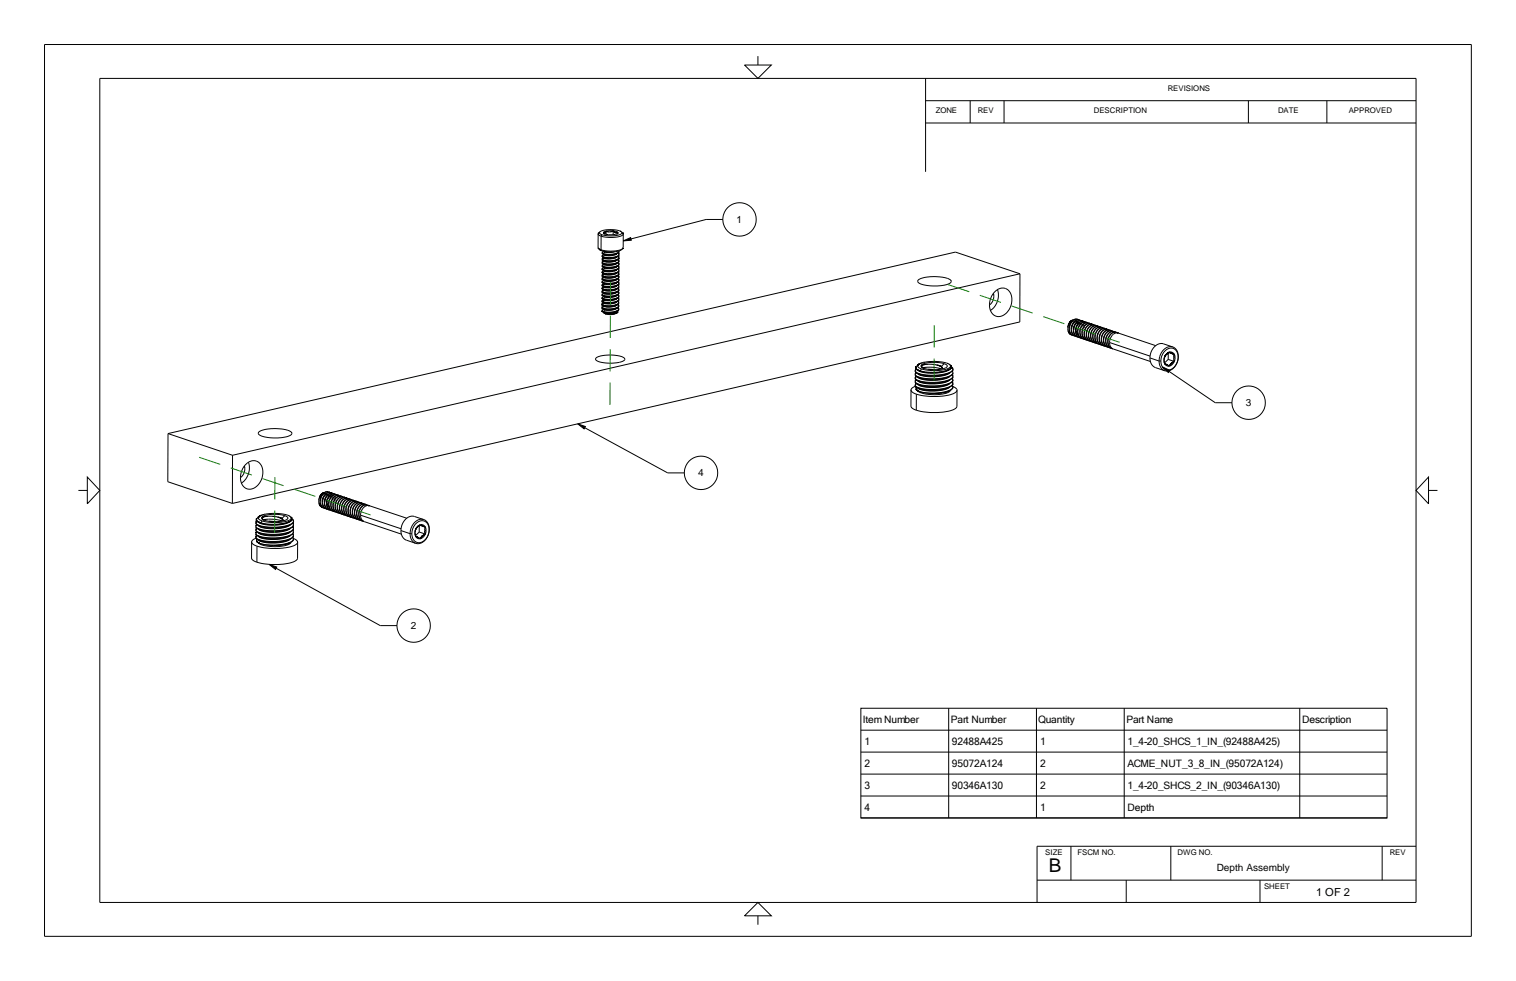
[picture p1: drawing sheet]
<svg xmlns="http://www.w3.org/2000/svg" width="432mm" height="279mm" viewBox="0 0 432 279" stroke-linecap="round" stroke-linejoin="round" font-family="sans-serif">
<g fill="none" stroke="#000" stroke-width=".28">
<path d="M12.7 12.7h406.4v254h-406.4zM212.1 18.5h7.6l-3.8 3.8zM215.9 16v2.5M28.4 22.3h374.9v234.7h-374.9zM263.6 28.7h139.7M263.6 35h139.7M263.6 22.3v26.6M276.3 28.7v6.3M286 28.7v6.3M355.6 28.7v6.3M377.9 28.7v6.3M170.4 66.6l-.1 3.9 .2 .3"/>
<path d="M170.4 66.6l.2 .4 .6 .3M170.5 70.8l.7 .3M170.5 70.8l1 .6M170.9 66l-.1 .4 .7 .5M170.9 66l-.5 .6M170.9 66l1-.4 2-.2 2 .2 1.1 .4M171.2 71.1l.3 .3M171.2 67.3v3.8M171.5 66.9l-.3 .4M171.5 78.4l.2 .3M171.5 79.3l.6 .3M171.5 76.6l.2 .3"/>
<path d="M171.5 77.5l.6 .3M171.5 76.6l.6 .3M171.5 79.3l.2 .3M171.5 78.4l.6 .3M171.5 77.5l.2 .3M171.5 74.7l.6 .4M171.5 73.8h.1M171.5 73.9l.6 .2M171.5 72l.2 .3M171.5 72l.6 .3M171.5 72.9l.6 .3M171.5 75.6l.6 .4"/>
<path d="M171.5 72.9l.2 .3M171.5 75.6l.2 .4M171.5 73.8l.2 .3M171.5 74.7l.2 .4M171.7 78.7l.9 .4M171.7 79.6l.9 .4M171.7 78.7l.4 .1M171.7 79.6l.4 .1M171.7 75.1l.9 .3M171.7 77.8l.4 .1M171.7 76.9l.9 .3M171.7 77.8l.9 .3"/>
<path d="M171.7 76l.9 .3M171.7 75.1l.4 .1M171.7 76.9l.4 .1M171.7 76l.4 .1M171.7 73.2l.9 .4M171.7 72.3l.4 .1M171.7 72.3l.9 .4M171.7 73.2l.4 .1M171.9 66.4l.6 .3 1.1 .2 1.4-.1 .9-.3M171.9 66.4l.1 .1M172.1 78.7v.1M172.1 79.6v.1"/>
<path d="M172.1 74.3l-.4-.2 .9 .4M172.1 74.1v.2M172.1 75.1v.1M172.1 76v.1M172.1 76.9v.1M172.1 77.8v.1M172.1 72.3v.1M172.1 73.2v.1M172.1 71.6l-.6 .4M172.1 73.4l-.6 .4M172.1 77.1l-.6 .4M172.1 74.3l-.6 .4"/>
<path d="M172.1 76.2l-.6 .4M172.1 75.2l-.6 .4M172.1 75.3l.1 .1M172.1 73.4l.5 .3M172.1 77.1l.5 .2M172.1 74.3l.5 .3M172.1 76.2l.5 .2M172.1 76.2h.1M172.1 77.1h.1M172.1 75.2v.1M172.2 75.4l.4 .1M172.2 71.6l.4 .3"/>
<path d="M172.2 71.6h.1M172.2 71.6l.4 .2M172.6 78.3l-.5-.3-.6 .4M172.6 79.2l-.5-.3-.6 .4M172.6 75.4v.1M172.6 76.3v.1M172.6 77.2v.1M172.6 78.1v.2M172.6 79.1v.1M172.6 80v.1M172.6 72.8l-.5-.3-.6 .4M172.6 71.8h1.7"/>
<path d="M172.6 71.8v.1M172.6 72.7v.1M172.6 73.6v.1M172.6 74.5v.1M172.6 65.8l-.3 .6h-.4M172.6 65.8l-.6 .3-.1 .3M172.6 65.8v.9M174.6 65.7l.7 .6 .7-.1M174.6 65.7v1.1M174.6 65.7l1.4 .5M174.6 65.7l-2 .1M174.6 65.7l-.8 .4-1.2-.3"/>
<path d="M175 71.7l-1.1 .2h-1.3M175.6 77.7l-1 .5-2 .1M175.6 79.6l-1 .5h-2M175.6 78.6l-1.1 .6h-1.9M175.6 76.8l-1.2 .5h-1.8M175.6 73.2l-1 .5h-2M175.6 75.9l-1.1 .5h-1.9M175.6 74.1l-1.1 .5h-1.9M175.6 75l-1.2 .5h-1.8M175.7 72.2l-1.2 .6h-1.9M175.8 77.6l-1.5 .6-1.7-.1M175.8 78.5l.5-.5-.3 .3-1 .4h-2.9"/>
<path d="M175.8 79.5l-1.5 .5h-1.7M175.8 78.5l-1.6 .6h-1.6M175.8 77.6l-1.9 .4-1.8-.1M175.8 78.5l-1.8 .5-1.9-.2M175.8 79.5l-1.7 .4-2-.2M175.8 76.7l-1.4 .5h-1.8M175.8 73.1l-1.5 .5h-1.7M175.8 74l-1.3 .5h-1.9M175.8 74.9l-1.5 .5h-1.7M175.8 73.1l-1.9 .4-1.8-.2M175.8 74l-1.8 .4-1.9-.1M175.8 75.8l-1.7 .4-2-.1"/>
<path d="M175.8 72.2l-1.6 .3-2.1-.1M175.8 72.2l-1.4 .5h-1.8M175.8 74.9l-1.8 .4-1.9-.1M175.8 76.7l-1.9 .4-1.8-.1M175.8 75.8l-1.6 .5h-1.6M176 79.4l.3 .4M176 78.5l.3 .4M176 76.6l.3 .4M176 75.7l.3 .4M176 66.2l-.1 .3M176 66.2l-.1 .2M176 74.8l.3 .4"/>
<path d="M176 77.6l.3 .4M176 73.9l.3 .4M176 72.1l.3 .4M176 73l.3 .4M176.3 78.9l-.4 .4-1.1 .4-2.7-.1M176.3 79.8l-.3 .4-1.1 .3-1.4 .2-1.4-.2M176.3 78.9l-.1 .3-.4 .3M176.3 77l-.1 .4-.4 .2M176.3 79.8l-.1 .3-.4 .3M176.3 77l-.4 .5-1 .3h-2.8M176.3 72.5l-.3 .4-1.1 .3h-2.8M176.3 73.4l-.4 .4-.9 .3h-2.9"/>
<path d="M176.3 76.1l-.5 .6M176.3 71.5h.1M176.3 72.5l-.1 .3-.4 .3M176.3 71.5l-.1 .4-.4 .3M176.3 75.2l-.1 .3-.4 .3M176.3 74.3l-.4 .4-1.2 .4h-2.6M176.3 71.5l-.3 .4-1 .4-1.7 .2-1.2-.2M176.3 75.2l-.3 .4-1 .4h-2.9M176.3 76.1l-.3 .4-1 .4-1.3 .1-1.6-.1M176.3 74.3l-.1 .3-.4 .3M176.3 73.4l-.5 .6M177 66l.1 .2a1.33 1.33 0 0 1-1.6 .9l-2.4 .1-1.6-.3"/>
<path d="M177 66l.5 .7M177.4 70.8l-1.2 .5-1.6 .2h-1.6l-1.8-.4M177.4 70.8l-.7 .5-1.4 .4h-2.2l-1.6-.3M177.5 68.6l2.1-.9 .2 .7zM177.5 66.7l-.1 4.1M177.5 66.7a4.9 4.9 0 0 1-4.3 .9l-2-.3M205.9 62.5h-4.8l-21.4 5.6M261.6 79.7a10.3 10.3 0 0 1 9.2 .1l.1 .3a2.5 2.5 0 0 1-2.4 1.2 11.3 11.3 0 0 1-7-.8l-.1-.5zM290.5 78l-224.3 51.7-18.3-6.2M290.5 78v13.7l-224.3 51.7M290.5 78l-18.4-6.2-224.2 51.7M171.5 87.5l.5 .4"/>
<path d="M171.5 87.5l.2 .4M171.5 86.6l.2 .4M171.5 86.6l.5 .4M171.5 88.5l.2 .3M171.5 88.5l.5 .3M171.5 82l.2 .4M171.5 84.8l.2 .3M171.5 83l.6 .3M171.5 84.8l.5 .3M171.5 85.7l.2 .3M171.5 83l.2 .3M171.5 85.7l.5 .3"/>
<path d="M171.5 83.9l.5 .3M171.5 82l.6 .4M171.5 83.9l.2 .3M171.5 80.2l.2 .3M171.5 81.1l.2 .3M171.5 80.2l.6 .3M171.5 81.1l.6 .3M171.7 88.8l.8 .3M171.7 88.8l.3 .1M171.7 87.9l.8 .3M171.7 85.1l.8 .4M171.7 87l.8 .3"/>
<path d="M171.7 84.2l.3 .1M171.7 85.1l.3 .1M171.7 86l.8 .4M171.7 86l.3 .1M171.7 87.9l.3 .1M171.7 87l.3 .1M171.7 84.2l.8 .4M171.7 83.3l.3 .1M171.7 80.5l.8 .4M171.7 82.4l.8 .3M171.7 80.5l.4 .2M171.7 83.3l.5 .2"/>
<path d="M171.7 81.4l.4 .2M171.7 81.4l.8 .4M171.7 82.4l.4 .1M172 88.8v.1M172 84.2v.1M172 85.1v.1M172 86v.1M172 87v.1M172 87.9v.1M172.1 88.1l-.6 .4M172.1 80.5v.2M172.1 81.4v.2"/>
<path d="M172.1 82.4v.1M172.1 83.3l-.1 .1M172.1 89l.4 .2M172.1 88.1l.4 .2M172.1 89l.1 .2M172.1 87.1l-.6 .4M172.1 88.1h.1M172.1 89h.1M172.1 87.2l.4 .2M172.1 82.6l.4 .2M172.1 82.6h.1M172.1 87.1v.1"/>
<path d="M172.1 81.6l-.6 .4M172.1 82.6l-.6 .4M172.1 81.7h.1M172.1 81.7l.4 .2M172.2 89.2l.5 .2M172.2 83.5h.1M172.3 83.5l.2 .1M172.4 89.3l.3 .1M172.5 85.6l-.4-.3-.6 .4M172.5 86.5l-.5-.3-.5 .4M172.5 85.5v.1M172.5 86.4v.1"/>
<path d="M172.5 87.3v.1M172.5 88.2v.1M172.5 89.1v.1M172.5 83.8l-.4-.3-.6 .4M172.5 81l-.4-.3-.6 .4M172.5 84.7l-.4-.3-.6 .4M172.5 80.9v.1M172.5 81.8v.1M172.5 82.7v.1M172.5 83.6v.2M172.5 84.6v.1M172.6 80.1l-.5-.3-.6 .4"/>
<path d="M175.6 83.3l-1.2 .5h-1.9M175.6 87.8l-1.3 .5h-1.8M175.6 88.7l-1.4 .6-1.7-.1M175.6 84.1l-1.3 .6h-1.8M175.6 86.9l-1.2 .5h-1.9M175.6 86l-1.3 .5h-1.8M175.6 85l-1.2 .6h-1.9M175.6 83.3h.1M175.6 81.4l-1.3 .5h-1.8M175.6 82.3l-1.1 .5h-2M175.6 80.5l-1.2 .5h-1.9M175.6 82.3l-1.7 .3-1.8-.1"/>
<path d="M175.7 82.3l-1.6 .5-1.6-.1M175.7 89.1l-1.3 .5-1.7-.2M175.7 89.1l-1.6 .4-1.9-.3M175.8 88.6l-1.6 .6-1.7-.1M175.8 86.8l-1.4 .5h-1.9M175.8 88.6l-1.8 .4-2-.1M175.8 87.7l-1.5 .5h-1.8M175.8 87.7l-1.9 .4-1.9-.1M175.8 86.8l-1.6 .4-2.2-.1M175.8 84l-1.8 .4-2-.1M175.8 84l-1.3 .5-2 .1M175.8 85.9l-1.6 .5h-1.7"/>
<path d="M175.8 83.1l-1.5 .6-1.8-.1M175.8 82.2l-.1 .1M175.8 85l-1.7 .3-2.1-.1M175.8 85.9l-2 .4-1.8-.2M175.8 82.2l-.2 .1M175.8 83.1l-1.8 .4-2-.1M175.8 85l-1.5 .5h-1.8M175.8 81.3l-1.4 .5h-1.9M175.8 80.4l-1.4 .5h-1.9M175.8 81.3l-2 .4-1.7-.1M175.8 80.4l-1.7 .4-2-.1M175.9 88.5l.1 .3-.3 .3"/>
<path d="M175.9 85.8l.3 .4M175.9 84.9l.4 .4M175.9 87.6l.3 .4M175.9 86.7l.3 .4M176 80.3l.3 .4M176 83l.3 .4M176 82.1l.3 .4M176 81.2l.3 .4M176 83.9l.3 .4M176.2 87.1l-.4 .5-1.2 .3h-2.6M176.2 88l-.2 .4-1.1 .4h-2.9M176.2 86.2l-.3 .4-1 .4h-2.9"/>
<path d="M176.2 88l-.1 .3-.3 .3M176.2 87.1v.3l-.4 .3M176.2 86.2v.3l-.4 .3M176.3 85.3l-.5 .6M176.3 84.3l-.5 .7M176.3 85.3l-.4 .4-1.2 .4-2.7-.1M176.3 82.5l-.4 .5-.9 .3h-2.9M176.3 82.5l-.1 .3-.4 .3M176.3 81.6l-.1 .3-.4 .3M176.3 83.4l-.1 .4-.4 .2M176.3 81.6l-.4 .4-1 .4h-2.8M176.3 84.3l-.4 .5-1 .3-1.4 .2-1.5-.2"/>
<path d="M176.3 83.4l-.5 .5-1 .3h-2.8M176.3 80.7l-.4 .4-1.1 .4-2.7-.1M176.3 80.7l-.5 .6M282.9 83.6l.2 1-.2 .8-1.1 1.5M283.2 83.3a2.76 2.76 0 0 1 3.3-1.1 2.76 2.76 0 0 1 1.7 3.1 4.4 4.4 0 0 1-4.2 4.8l-1.3-.7-.5-.8-.3-1.1a5.3 5.3 0 0 1 1.3-4.2zM284.1 82.5a5.2 5.2 0 0 1-2 5.9M304.5 93.7l.4 1.3 .8 .6M304.5 93.7h.1M304.6 93.7l.3 1.2 .8 .7M305.1 93.9h.1M305.1 93.9l.4 1.2 .8 .7M305.2 93.9l.3 1.2 .8 .7"/>
<path d="M305.7 91.1l-1 .7-.6 1.4 .3 1.5 1 .7M305.7 94.1h.1M305.7 94.1l.4 1.2 .9 .7M305.7 95.6l.3 .1M305.8 94.1l.3 1.1 .9 .8M306.2 91.4l-.5 .1-.6 .4-.4 .9v.7M306.3 94.3l.4 1.3 .9 .6M306.3 94.3h.1M306.3 95.8h.3M306.4 94.3l.3 1.2 .9 .7M306.6 94.1l.5 1.2M306.7 91.6v.1"/>
<path d="M306.9 91.6l-.6 .1-.6 .4-.3 .7-.1 .9M306.9 91.9l.1 .3M306.9 94.5l.4 1.2 .9 .7M306.9 94.5h.1M307 91h-.9l-.8 .6-.6 1.1-.1 1M307 96l.2 .1M307 91l-.9-.1-.7 .5-.7 1.1-.2 1.2M307 91l.2 .1M307 94.5l.3 1.2 .9 .7M307 92.6v.1M307.3 91.8l.1 .1M307.5 91.8l-.7 .1-.5 .5-.4 .8 .1 .7"/>
<path d="M307.5 92.2l.1 .2M307.6 94.7l.3 1.2 .9 .7M307.6 94.7h.1M307.6 91.2l-.9-.1-.8 .6-.6 1-.2 1.2M307.6 96.2l.2 .1M307.6 91.2l.2 .1M307.6 91.2l-.7-.1-.9 .6-.6 1-.2 1.2M307.7 92.8v.1M307.9 92l.1 .1M308.1 92l-.6 .1-.6 .5-.4 1.5M308.1 92.4l.1 .2M308.2 91.4h-.8l-.8 .5-.6 1-.2 1.2"/>
<path d="M308.2 91.4l.2 .1M308.2 94.9l.3 1.2 .9 .7M308.2 91.4h-1l-.7 .5-.6 1-.2 1.2M308.2 94.9h.1M308.2 96.4l.3 .1M308.3 93v.2M308.5 92.2l.1 .1M308.8 92.6v.2M308.8 95.1l.3 1.2 .9 .7M308.8 91.6h-1l-.8 .6-.5 .9-.2 1.2M308.8 91.6l.3 .1M308.8 91.6h-.9l-.8 .6-.5 .9-.2 1.2"/>
<path d="M308.8 95.1h.1M308.8 96.6l.3 .1M308.9 93.2v.2M309.1 91.7l-.7 .2-.8 .6-.5 1.1-.1 .9M309.1 91.7l.3 .1M309.4 95.3l.3 1.2 .9 .7M309.4 91.8l.2 .1M309.4 95.3l.1 .1M309.4 91.8h-.9l-.9 .6-.5 1.1-.2 1M309.4 96.8l.3 .1M309.5 95.4l.3 1.1 .8 .7M310 92l.3 .1"/>
<path d="M310 95.5l.3 1.2 1 .7M310 92h-.8l-.7 .5-.7 1.1-.2 1.1M310 95.5l.1 .1M310 92l-.8-.1-.9 .6-.6 1-.1 1.2M310 97l.3 .1M310.1 95.6l.4 1.3 .8 .5M310.6 95.7l.3 1.2 1 .7M310.6 92.2l.3 .1M310.6 95.7l.1 .1M310.6 92.2h-.8l-.8 .5-.5 .9-.3 1.3M310.6 92.2h-.9l-.8 .6-.6 .9-.1 1.2M310.6 97.2l.3 .1"/>
<path d="M310.7 95.8l.4 1.2 .8 .6M311.2 95.9l.4 1.3 .9 .7M311.2 95.9l.1 .1M311.2 92.4l.3 .1M311.2 92.4h-.8l-.8 .6-.6 .9-.2 1.2M311.2 92.4h-.9l-.8 .6-.6 1.1-.1 1M311.3 97.4l.2 .1M311.3 96l.4 1.2 .8 .7M311.8 96.2h.1M311.8 96.2l.3 1.1 .9 .7M311.8 92.6h-.7l-.9 .6-.6 .9-.1 1.3M311.8 92.6l.3 .1"/>
<path d="M311.8 92.6h-.7l-.9 .5-.6 1-.2 1.2M311.9 97.6l.2 .1M311.9 96.2l.4 1.2 .7 .6M312.4 96.4h.1M312.5 92.8l.2 .1M312.5 92.8h-.8l-1 .7-.5 1.1-.1 1M312.5 92.8h-.8l-.9 .5-.6 1.1-.2 1.1M312.5 97.9h.3M312.5 96.4l.4 1.2 .8 .7M313 98h.1M313.1 96.6h.1M313.1 96.6l.4 1.3 .8 .6"/>
<path d="M313.1 93h-.8l-.9 .6-.5 1-.2 1.2M313.1 93l.2 .2M313.1 93h-.9l-.8 .6-.6 .9-.2 1.2M313.1 98l.3 .1M313.1 96.6l.4 1.2 .8 .7M313.7 96.8h.1M313.7 96.8l.4 1.3 .8 .6M313.7 93.2h-.9l-.7 .4-.7 1.1-.2 1.2M313.7 93.2l-.9 .1-.7 .5-.6 1-.2 1.2M313.7 93.2l.2 .1M313.7 98.3h.3M313.8 96.8l.3 1.2 .8 .7"/>
<path d="M314.3 97l.3 1.1 .8 .7M314.3 97h.1M314.3 93.4h-.8l-.9 .5-.6 1.1-.2 1.2M314.3 93.4h-.8l-.9 .7-.5 .9-.2 1.2M314.3 93.4l.3 .2M314.3 98.5h.3M314.4 97l.3 1.2 .8 .7M314.9 97.2h.1M314.9 97.2l.4 1.2 .8 .7M314.9 98.7h.3M314.9 93.6h-.6l-.7 .2-.6 .6-.4 .9v1.9l.5 .7 .6 .4M314.9 93.6l.3 .2"/>
<path d="M314.9 93.6h-.7l-.9 .6-.6 1-.2 1.2M315 97.2l.3 1.1 .8 .8M315.4 98.8h.1M315.5 98.8v.1M315.5 97.4l.4 1.3 .8 .6M315.5 97.4h.1M315.5 93.9l-.9-.1-.8 .6-.6 1-.1 1.2M315.5 93.9l.3 .1M315.5 93.9h-.9l-.7 .5-.6 1-.2 1.2M315.5 98.9h.3M315.6 97.4l.3 1.2 .9 .7M316 97.6l11.6 3.8"/>
<path d="M316 97.6l.2 1 .7 .7 10.8 3.7M316.1 99.1h.1M316.1 94l-.8 .1-.8 .6-.6 1.1-.1 1M316.1 94l.3 .2M316.1 99.1h.3M316.1 94h-.8l-.7 .5-.7 1.1-.2 1.2M316.7 99.3h.1M316.8 94.3l-.9-.1-.8 .6-.6 .9-.2 1.3M316.8 94.3l.2 .1M316.8 94.3l-.8-.1-.8 .5-.7 1.1-.1 1.2M316.8 99.3h.1M317 94.4h.1"/>
<path d="M317.4 94.5l.2 .1M317.4 94.5l-.8-.1-.8 .6-.6 1-.2 1.2M317.4 94.5h-1l-.7 .5-.6 1-.2 1.2M318 94.7h-.9l-.8 .6-.5 .9-.2 1.2M318 94.7l.2 .1M318 94.7h-1l-.8 .6-.5 .9-.2 1.2M318.6 94.9h.1M318.6 94.9l-.8-.1-.9 .6-.6 1-.3 1.2M318.6 94.9l-.4-.1 11 3.6M334 98.8l1.2 1 .4 1.8M334 98.8l-2.6-.9a3.5 3.5 0 0 0-3.8 3.8l-.1 .2M334 98.8a3.6 3.6 0 0 0-3.9 4"/>
<path d="M169.9 101.9a10.1 10.1 0 0 1 7.9 .1l.2 .3-.2 .4-1.2 .5-2.3 .2h-1.8a3.2 3.2 0 0 1-2.9-1.1zM259.5 111.1v4.7l.4 .6 1.1 .4M259.5 111.1l.5 .7 1 .5M260.7 109.7l.1 .4 .5 .3M260.7 109.7l.3 .5 .9 .3M260.7 106.6l.3 .5 .9 .4M260.7 108.6l.3 .5 .9 .4M260.7 107.6l.3 .5 .9 .4M260.7 105.6l.4 .5 .9 .4M260.7 105.6l.1 .4 .5 .3M260.7 107.6l.1 .5 .5 .3M260.7 108.6l.1 .5 .5 .3"/>
<path d="M260.7 106.6l.1 .4 .5 .4M260.7 110l-.9 .5-.3 .6M261 108.2l-.3 .4M261 109.2l-.3 .5M261 106.2l-.3 .4M261 107.2l-.3 .4M261 112.3v4.5M261 105.2l-.3 .4M261 110.3v.7l1.1 .6M261.3 110.4l.6 .3M261.3 108.4l.6 .2M261.3 109.4l.6 .2"/>
<path d="M261.3 107.4l.6 .2M261.3 106.3l.1 .1M261.4 104.2l.2 .4 .9 .5M261.4 105.4l.7 .2M261.4 111.3l1 .6M261.5 103.9l-.7 .8 .1 .3 .5 .4M261.5 103.9l-.1 .3M261.6 103.9h-.1M261.9 107.5v.1M261.9 108.5v.1M261.9 109.5v.1M261.9 110.5v.2"/>
<path d="M262 106.5v.1M262.1 111.6l3.7 .5M262.4 111.7v.2M262.5 103.9a7.7 7.7 0 0 1 7.3 .2l-.1 .4-.4 .3-1.9 .4-2 .1-2.5-.5a.6 .6 0 0 1-.4-.9zM262.5 105.1l-.4 .5M262.9 104.8l2.5-.2 2.8 .5M263 103.2h.1M263 103.2l-1.2 .5-.4 .5M263.1 103.2l1.6-.2h2.5l1.9 .3 1.5 .6M264.4 105.2l1.8 .1M268.1 104.4l-1.7-.5-2.3-.2-1.5 .3-.1 .4 .4 .4M268.1 104.4l.3 .5"/>
<path d="M268.4 104.9v.2M268.4 104.9v.1M268.4 105v.1M268.9 103.6l-.8 .8M270.2 105.3l-1.7 .6-2.3 .3-2.9-.2-1.9-.6M270.5 110.3l-2 .7-2.2 .3-3.2-.2-1.8-.7M270.5 109.2l-2.1 .8-2.1 .2-3.2-.2-1.8-.6M270.5 108.2l-1.4 .6-2.8 .4-3-.1-2-.7M270.5 111.3l-2 .5-2.7 .3M270.5 108.2l-1.5 .5-2.7 .3h-2.5l-1.9-.4M270.5 110.3l.7-.5 .2-.6-.2 .4-.6 .5-2.5 .7-3.3 .1-2.9-.4M270.5 110.3l-1.6 .5-2.6 .3-2.5-.1-1.9-.3"/>
<path d="M270.5 109.2l-1.6 .5-2.6 .3h-2.5l-1.9-.4M270.5 111.3l-1.9 .6-2.8 .2M270.5 106.2l-1.4 .6-2.8 .4-3.2-.2-1.8-.7M270.5 106.2l-1.4 .5-2.8 .3-2.7-.1-2.2-.5M270.5 107.2l-1.4 .7-2.8 .4-3.2-.2-1.1-.3-.6-.4M270.5 107.2l-1.5 .5-2.7 .3-2.5-.1-1.9-.3M270.5 109.2l-1.4 .7-2.8 .5-3.2-.2-1.2-.4-.5-.3M270.5 108.2l-1.4 .7-2.8 .4-3.2-.1-1.2-.4-.5-.4M270.5 110.2l-1.4 .8-2.8 .4-3.2-.2-1.2-.4-.5-.3M270.5 107.2l-1.4 .6-2.8 .4-3-.1-2-.7M270.6 106.2l-1.5 .7-2.8 .4-3.2-.2-1.2-.3-.5-.4M270.6 103.9l.1 .5a6.2 6.2 0 0 1-4.8 1.2l-3.4-.5"/>
<path d="M270.6 103.9l.4 .5-.1 .5-.8 .5-1.2 .3-3.5 .4-3.3-.5M270.6 105.1l-1.4 .8-3 .4-3.1-.2-1.1-.3-.6-.4M270.7 111.2a4 4 0 0 1-3.4 1.2l-2.8-.1-2.1-.4M271 104.5l.4 .6M271.2 109.8l.2 .4M271.2 107.7l.2 .5M271.2 106.7l.2 .5M271.2 105.7l.2 .5M271.2 108.8l.2 .4M271.4 110.1l.9 .5 .3 .5M271.4 110.2l-.1 .5-.8 .6M271.4 107.2l-.1 .5-.8 .5"/>
<path d="M271.4 108.2l-.3 .5-.6 .4-2.3 .6-3.4 .2-2.9-.4M271.4 106.2l-.1 .4-.8 .6M271.4 106.2l-.2 .4-.9 .6-2.1 .5-3.4 .2-2.9-.4M271.4 107.2l-.2 .5-.7 .4-2.3 .6-3.4 .2-2.9-.4M271.4 110.2l-.3 .6-.8 .4-2.2 .6-3.3 .2-2.7-.4M271.4 108.2l-.1 .5-.8 .5M271.4 105.1l-.3 .6-.8 .5-2.1 .5-3.3 .2-2.9-.4M271.4 105.1l-.1 .5-.8 .6M272.6 111.1v.2a5.9 5.9 0 0 1-4.8 1.6 19.5 19.5 0 0 1-6.8-.6M272.6 111.1v4.6a3.8 3.8 0 0 1-3.6 1.6 19.7 19.7 0 0 1-8-.5M327.5 101.9l.2 1.3 .8 1.1 3.2 1.3M327.5 101.9l2.6 .9"/>
<path d="M330.1 102.8l.5 1.9 1.1 .9M330.1 102.8h.5M331.1 104.5l2.1 1-.4 .6zM331.7 103.6l1.4 .6M331.7 103.6l.6 .5 .8 .1M331.7 101.6l-.1 .9 .1 1.1M331.7 101.6l-.2 .8 .2 1.2M332.7 102.4l1.8 .6M332.7 102.4l-1 1M332.8 100.5l-.1 1.9M332.9 100.4l1.6 .6M333 105.8l13.1 8.9h4.8"/>
<path d="M333.1 104.2h.1M333.1 100.3l.8 .1 .6 .6M333.1 100.3l1.4 .7M333.1 100.3l-.7 .4-.7 .9M333.1 100.3l-.7 .5-.7 .8M334.3 101.9l.2 1.1M334.3 101.9h.4M334.5 101l.2 .9M334.5 103l-.7 .9-.7 .3M334.5 101l-.2 .9M334.5 103l-.8 .5-.6 .7M334.7 101.9l-.2 1.1"/>
<path d="M335.6 101.7a2.19 2.19 0 0 0-1.6-2.5 2.19 2.19 0 0 0-2.6 1.3l-.5 1-.3 1.3M335.6 101.7a3.1 3.1 0 0 1-3.7 3.5l-.9-.9-.4-1.5M335.6 101.6v.1M335.6 101.6a3.6 3.6 0 0 1-3.9 4M22.3 139.7h2.6M24.9 135.9l3.5 3.8-3.5 3.8zM47.9 123.5l-.1 13.7 18.4 6.2M66.2 129.7v13.7M69.6 132.7l.1 1.1-.1 .8-1.1 1.4M70 132.3a2.75 2.75 0 0 1 3.3-.9 2.75 2.75 0 0 1 1.6 3.1 4.4 4.4 0 0 1-4.3 4.8l-1.2-.7-.6-.9-.3-1.1a5.4 5.4 0 0 1 1.5-4.3zM70.8 131.7a5.2 5.2 0 0 1-2 5.9M73.7 123a10.3 10.3 0 0 1 9.3 .1l.1 .3a2.5 2.5 0 0 1-2.4 1.2 11.3 11.3 0 0 1-7-.9l-.1-.4z"/>
<path d="M164.5 120.7l2.2 .8-.3 .7zM166.5 121.8l23.7 12.9h4.7M406.9 135.9v7.6l-3.6-3.8zM406.9 139.7h2.5M71.7 154.4l-.1 4.6 .5 .6 1.1 .5M71.7 154.4l.3 .6 1.2 .6M72.9 153l.3 .5 .9 .3M72.9 153l.1 .4 .4 .3M72.9 150.9l.3 .5 .9 .4M72.9 151.9l.3 .5 .9 .4M72.9 149.9l.4 .5 .8 .4M72.9 151.9l.1 .5 .4 .3"/>
<path d="M72.9 150.9l.1 .5 .4 .3M72.9 148.9l.1 .4 .5 .3M72.9 149.9l.1 .4 .5 .3M72.9 148.9l.4 .5 .8 .4M72.9 153.3l-.9 .5-.3 .6M73.2 150.5l-.3 .4M73.2 152.5l-.3 .5M73.2 151.5l-.3 .4M73.2 149.5l-.3 .4M73.2 155.6v4.5M73.2 148.4l-.3 .5M73.2 153.6v.6l1.1 .7"/>
<path d="M73.4 153.7h.1M73.4 152.7l.7 .2M73.4 153.7l.7 .2M73.4 151.7l.7 .2M73.5 150.6l.6 .3M73.5 149.6l.6 .3M73.6 147.5l.2 .4 .9 .5M73.6 148.7l.7 .2M73.6 154.6l1 .6M73.7 147.2l-.7 .7 .1 .4 .5 .4M73.7 147.2l-.1 .3M73.8 147.2h-.1"/>
<path d="M74.1 150.8v.1M74.1 151.8v.1M74.1 152.8v.1M74.1 153.8v.1M74.1 149.8v.1M74.3 154.9l3.7 .5M74.6 155v.2M74.7 147.2a7.3 7.3 0 0 1 7.3 .2l-.1 .3-.5 .4-1.9 .4h-2.1l-2.3-.4a.6 .6 0 0 1-.4-.9zM74.7 148.4l-.4 .5M75.1 148.1l2.5-.2 2.8 .5M76.6 148.5l1.8 .1M80.2 147.7l-1.6-.5-2.3-.2-1.5 .3-.1 .4 .4 .4"/>
<path d="M80.2 147.7l.4 .5M80.6 148.2v.1M80.6 148.3h.1M81.1 146.9l-.9 .8M82.4 148.6l-1.8 .6-2.2 .3-2.9-.2-1.9-.6M82.4 148.6l-1.6 .5-2.1 .2h-2.4l-2-.4M82.7 151.5l-2.1 .8-2.2 .2-2.9-.1-2.1-.7M82.7 154.6l-2 .5-2.7 .3M82.7 150.5l-2.1 .7-2.2 .3-2.9-.2-2-.7M82.7 151.5l-1.4 .7-2.9 .4-3.1-.2-1.2-.3-.5-.4M82.7 153.5l-1.9 .7-2.3 .3-3.3-.2-1.8-.6M82.7 153.5l-1.5 .5-2.7 .3h-2.5l-1.9-.4"/>
<path d="M82.7 154.6l-1.9 .6-2.8 .2M82.7 152.5l-2.1 .8-2.1 .2-3.3-.2-1.8-.6M82.7 152.5l-2.4 .7-1.8 .1h-2.5l-1.9-.4M82.7 150.5l-2.4 .6-1.8 .2-2.5-.1-1.9-.3M82.7 151.5l-2.4 .6-1.8 .2h-2.5l-1.9-.4M82.7 151.5h.1M82.7 152.5l-1.4 .7-2.8 .4-3.3-.1-1.2-.4-.4-.4M82.7 149.5l-2.1 .7-2.2 .3-3.1-.2-1.8-.7M82.7 150.5l-1.4 .7-2.9 .4-3.1-.2-1.2-.3-.5-.4M82.7 153.5l-1.4 .7-2.8 .5-3.3-.2-1.2-.4-.4-.3M82.7 149.5l-2.2 .6-2 .2h-1.9l-2.5-.4M82.7 149.5l-1.4 .7-2.9 .4-3.1-.2-1.3-.4-.4-.3"/>
<path d="M82.7 147.2l.2 .4a4.2 4.2 0 0 1-3.8 1.2h-2.4l-2-.4M82.7 147.2l-1.7-.7-3.3-.3-3 .4-.8 .4-.3 .5M82.7 147.2l.5 .7-.8 .7M82.8 148.4l-1.4 .7-3 .5-3.1-.2-1.1-.3-.6-.4M82.9 154.5a5.3 5.3 0 0 1-4.4 1.2l-2.4-.1-1.5-.4M83.2 147.8l.4 .6M83.4 153.1l.2 .4M83.4 151l.2 .5M83.4 149l.2 .4M83.4 150l.2 .5M83.4 152l.2 .5M83.5 153.4l1 .5 .3 .5"/>
<path d="M83.6 149.4l-.2 .5-.9 .6-2.2 .5-3.3 .2-2.9-.4M83.6 152.5l-.2 .4-.6 .5-2.5 .7-3.3 .1-2.9-.4M83.6 151.5l-.2 .5-.7 .5M83.6 149.4l-.1 .5-.8 .6M83.6 150.5l-.1 .3-.8 .6-2.4 .6-3.3 .2-2.9-.4M83.6 150.5l-.1 .5-.8 .5M83.6 153.5l-.1 .5-.8 .6M83.6 153.5l-.4 .6-.7 .4-2.2 .6-3.4 .1-2.6-.3M83.6 152.5l-.2 .6-.7 .4M83.6 151.5l-.2 .4-.7 .5-2.4 .6-3.3 .2-2.9-.4M83.6 148.4l-.3 .6-.8 .4-2.5 .6-3.4 .1-2.5-.3M83.6 148.4l-.1 .5-.8 .6"/>
<path d="M84.8 154.4v.1a5.9 5.9 0 0 1-4.8 1.6 19.5 19.5 0 0 1-6.8-.5M84.8 154.4l-.1 4.7a5.9 5.9 0 0 1-4.7 1.6 19.5 19.5 0 0 1-6.8-.6M91.1 142.9l.4 1.2 .9 .6M91.1 142.9h.1M91.2 142.9l.4 1.2 .8 .6M91.8 143l.3 1.3 .9 .6M91.8 143v.1M91.8 143.1l.3 1.1 .9 .7M92.4 140.3l-1.1 .8-.5 1.3 .3 1.4 .9 .8M92.4 143.3l.3 1.2 .9 .7M92.4 143.3h.1M92.4 144.7l.3 .1"/>
<path d="M92.5 143.3l.3 1.1 .8 .8M92.5 143l.1 .1M92.9 140.5l-.5 .1-.6 .5-.4 .8-.1 .7M93 143.5l.3 1.2 .9 .7M93 143.5h.1M93 144.9l.3 .1M93 143.5l.4 1.2 .8 .7M93.2 143.3l.5 1.2M93.3 140.8h.1M93.5 140.8l-.7 .1-.4 .4-.4 .7-.1 .8M93.5 140.1h-.7l-.8 .5-.7 1-.2 1.3M93.5 140.1h.1"/>
<path d="M93.6 141.1l.1 .3M93.6 140.1h-.8l-.9 .7-.6 1.2-.1 .9M93.6 140.1l.3 .2M93.6 143.7l.3 1.2 .9 .7M93.6 143.7h.1M93.6 145.2h.3M93.7 143.7l.3 1.1 .8 .8M93.7 141.7v.2M94 141v.1M94.1 141l-.6 .1-.5 .4-.4 .7-.1 .8M94.2 141.3l.1 .3M94.2 140.3l.3 .2"/>
<path d="M94.2 140.3h-.8l-.8 .5-.7 1.1-.1 1.1M94.2 140.3l-.8 .1-.9 .6-.6 1.2-.1 .9M94.2 143.9l.3 1.2 1 .7M94.2 143.9h.1M94.2 145.4h.3M94.3 143.9l.3 1.2 .9 .7M94.3 141.9v.2M94.6 141.2h.1M94.7 141.2l-.6 .1-.5 .5-.4 1.5M94.8 141.5l.1 .3M94.8 144.1l.3 1.2 1 .7M94.8 140.5h-.9l-.8 .6-.6 1-.1 1.2"/>
<path d="M94.8 140.5h-.8l-.8 .6-.6 .9-.1 1.3M94.8 140.5l.3 .2M94.8 144.1h.1M94.8 145.6h.3M94.9 144.1l.4 1.3 .8 .6M94.9 142.2v.1M95.2 141.4v.1M95.4 141.7l.1 .3M95.4 140.7h-.9l-.8 .7-.6 1.1-.1 1M95.4 140.7l-.8 .1-.8 .5-.5 .9-.3 1.3M95.4 144.3l.4 1.2 .9 .7M95.4 140.7l.3 .2"/>
<path d="M95.4 144.3h.1M95.5 145.8h.2M95.5 144.3l.4 1.3 .8 .6M95.5 142.3v.2M96.1 140.9h-.8l-.9 .7-.5 .9-.2 1.2M96.1 140.9h-.8l-.9 .5-.6 1.1-.2 1.2M96.1 144.5l.3 1.1 .9 .8M96.1 140.9l.2 .2M96.1 144.5h.1M96.1 146h.3M96.1 144.5l.4 1.3 .8 .6M96.6 144.7l.4 1.2 .9 .7"/>
<path d="M96.6 144.7h.1M96.7 141.2l-.8-.1-.8 .6-.6 1-.2 1.2M96.7 141.2l-.8-.1-.9 .6-.6 1-.2 1.2M96.7 141.2l.2 .1M96.7 146.2l.3 .1M96.7 144.7l.4 1.3 .8 .6M97.3 144.9l.3 1.2 .9 .7M97.3 144.9h.1M97.3 141.4h-.9l-.7 .5-.6 1-.2 1.2M97.3 141.4h-.9l-.8 .5-.6 1-.2 1.2M97.3 141.4l.2 .1M97.3 146.4l.3 .1"/>
<path d="M97.3 144.9l.4 1.3 .8 .6M97.9 145.1l.3 1.1 .9 .8M97.9 145.1h.1M97.9 141.6h-.8l-.8 .6-.6 .9-.2 1.2M97.9 141.6l-.8-.1-.8 .5-.7 1.1-.2 1.2M97.9 141.6l.2 .1M97.9 146.6l.3 .1M98 145.1l.3 1.3 .8 .6M98.5 145.3l.4 1.4 .9 .5M98.5 145.3l.1 .1M98.5 141.8l-.8-.1-.9 .6-.6 1-.1 1.2M98.5 141.8l.3 .1"/>
<path d="M98.5 141.8h-.8l-.9 .6-.5 .9-.2 1.2M98.5 146.8l.3 .1M98.6 145.4l.3 1.2 .9 .6M99.1 145.5h.1M99.1 142h-.7l-.9 .5-.6 1-.2 1.2M99.1 142l-.7-.1-1 .6-.5 .9-.3 1.3M99.1 142l.3 .1M99.1 147l.3 .1M99.2 145.5l.3 1.3 .9 .6M99.4 147.1h.1M99.7 145.7l.4 1.3 .9 .6M99.7 145.7l.1 .1"/>
<path d="M99.7 142.2h-.9l-.7 .6-.6 .9-.2 1.2M99.7 142.2h-.9l-.8 .6-.6 1-.1 1.1M99.7 142.2l.3 .1M99.8 147.2l.2 .1M99.8 145.8l.3 1.2 .9 .6M100.2 142.4h-.7l-.8 .6-.6 .9-.1 1.2M100.2 142.4h.2M100.3 142.4h.1M100.3 142.4h-.8l-.9 .6-.5 .9-.2 1.2M100.3 145.9l.4 1.3 .9 .6M100.3 145.9l.1 .1M100.4 147.4l.2 .1"/>
<path d="M100.4 142.4l.2 .1M100.4 146l.4 1.2 .8 .6M100.9 146.1l.4 1.3 .9 .6M100.9 146.1l.1 .1M101 147.6l.2 .1M101 142.6h-.8l-.9 .5-.6 1-.2 1.2M101 142.6h-.8l-.9 .6-.6 1.1-.1 1.1M101 142.6l.2 .1M101 146.2l.4 1.2 .8 .6M101.6 146.3l.3 1.3 .8 .6M101.6 146.3v.1M101.6 142.8l-.7-.1-.6 .3-.6 .6-.5 1 .1 1.7 .3 .6 .8 .5"/>
<path d="M101.6 147.8l.3 .1M101.6 142.8h-.8l-.8 .5-.6 1.1-.2 1.1M101.6 142.8l.2 .1M101.6 146.4l.3 1 .8 .8M102.2 146.6l.3 1.2 .9 .7M102.2 146.6h.1M102.2 148l.3 .1M102.2 143h-.9l-.9 .6-.5 .9-.2 1.2M102.2 143h-.9l-.8 .6-.5 1-.2 1.2M102.2 143l.2 .1M102.3 146.6l.3 1.2 .8 .7M102.7 146.7l.2 1 .6 .8 10.8 3.6"/>
<path d="M102.7 146.7l11.5 3.9M102.7 148.2l.1 .1M102.8 143.2l.3 .1M102.8 143.2h-.8l-.9 .6-.6 1.2-.1 1M102.8 148.3h.3M102.8 143.2h-.9l-.7 .5-.7 1-.2 1.2M103.4 148.5h.2M103.4 143.4l.3 .2M103.4 143.4h-.8l-.9 .5-.6 1-.2 1.2M103.4 143.4h-.8l-.9 .7-.6 1.1-.1 1M104 143.6h-.9l-.8 .6-.6 .9-.1 1.2M104 143.6l.3 .2"/>
<path d="M104 143.6h-.6l-1 .6-.6 1-.2 1.2M104.6 143.8h-.8l-.9 .6-.6 1-.1 1.2M104.6 143.8l.3 .2M104.6 143.8h-.8l-.8 .6-.6 .9-.1 1.3M105.2 144h.1M105.2 144l-.9 .1-.8 .6-.6 1-.2 1M105.2 144h-.4l11 3.6M114.2 151.1l.2 1.3 .7 1.1 3.3 1.2M114.2 151.1l2.6 .9M116.8 152l.4 1.7 .6 .7 .6 .3M116.8 152h.5M118.4 150.8l-.2 .8 .2 1.1"/>
<path d="M118.4 152.7l1.4 .7M118.4 152.7l.7 .7h.7M119.4 151.5l-1.1 1M119.4 151.5l1.7 .6M119.4 149.7v1.8M119.5 149.6l1.6 .5M119.8 149.5l-1 .6-.4 .7M119.8 149.5l-.8 .4-.6 .9M119.8 149.5l1.3 .6M119.8 149.5h.7l.6 .6M120.7 148l.7 .4 .5 .7 .4 1.6M120.7 148l-2.6-.9a3.5 3.5 0 0 0-3.9 3.8v.2"/>
<path d="M120.7 148a3.5 3.5 0 0 0-3.9 3.8v.2M121 151.1l.1 1M121 151.1h.3M121.1 152.1l-.8 .5-.5 .8M121.1 150.1l.2 1M121.1 152.1l-.7 1-.6 .3M121.1 150.1l-.1 1M121.3 151.1l-.2 1M122.2 150.9a2.19 2.19 0 0 0-1.5-2.5 2.19 2.19 0 0 0-2.7 1.2l-.5 1-.2 1.4M122.2 150.9a3.3 3.3 0 0 1-3.5 3.6l-1.1-1-.3-1.5M122.3 150.7a3.6 3.6 0 0 1-3.9 4M122.3 150.7l-.1 .2"/>
<path d="M76.6 160.7l2.2 .8-.3 .7zM78.7 161.8l29.6 16.4h4.8M245.2 201.7h149.9v31.3h-149.9zM245.2 214.2h149.9M245.2 208h149.9M270.2 201.7v31.3M295.2 201.7v31.3M320.2 201.7v31.3M370.2 201.7v31.3M245.2 220.5h149.9M245.2 226.7h149.9M245.2 233h149.9"/>
<path d="M215.9 257l3.8 3.8h-7.6zM295.4 250.7h107.9M305 241v9.7M320.8 250.7v6.3M333.5 241v9.7M358.9 250.7v6.3M393.7 241v9.7M403.3 241h-107.9v16M215.9 260.8v2.6"/>
<circle cx="210.6" cy="62.5" r="4.8"/>
<circle cx="355.6" cy="114.7" r="4.8"/>
<circle cx="199.7" cy="134.7" r="4.8"/>
<circle cx="117.8" cy="178.2" r="4.8"/>
</g>
<path d="M266.1 92.6l-.1 17.3M270 81.1l48.9 16.4M173.7 115.3l.2-37.1M56.7 130.2l48.9 16.5M78.3 135.9l-.1 17.2" fill="none" stroke="#158010" stroke-width=".28" stroke-dasharray="6.3 3.2" stroke-linecap="butt"/>
<g fill="#000">
<path d="M331.2 104.5l1.6 1.6 .4-.6zM164.6 120.8l1.8 1.4 .3-.7zM76.7 160.8l1.8 1.4 .3-.7z"/>
<path d="M177.6 68.6l2-.9 .2 .7z" fill-rule="evenodd"/>
</g>
<text font-size="5.4" x="298.7" y="248.4">B</text>
<text font-size="3.2" x="374.8" y="255.1">1 OF 2</text>
<g font-size="2.9">
<text x="209.8" y="63.5">1</text>
<text x="354.8" y="115.7">3</text>
<text x="198.8" y="135.6">4</text>
<text x="117" y="179.1">2</text>
<text x="245.7" y="206">Item Number</text>
<text x="270.9" y="206">Part Number</text>
<text x="295.7" y="206">Quantity</text>
<text x="320.9" y="206">Part Name</text>
<text x="370.9" y="206">Description</text>
<text x="246.3" y="212.3">1</text>
<text x="271.1" y="212.3">92488A425</text>
<text x="296.3" y="212.3">1</text>
<text x="321.2" y="212.3">1_4-20_SHCS_1_IN_(92488A425)</text>
<text x="246.3" y="218.4">2</text>
<text x="271.1" y="218.4">95072A124</text>
<text x="296.3" y="218.4">2</text>
<text x="321.2" y="218.4">ACME_NUT_3_8_IN_(95072A124)</text>
<text x="246.3" y="224.7">3</text>
<text x="271.1" y="224.7">90346A130</text>
<text x="296.3" y="224.7">2</text>
<text x="321.2" y="224.7">1_4-20_SHCS_2_IN_(90346A130)</text>
<text x="246.3" y="231.1">4</text>
<text x="296.3" y="231.1">1</text>
<text x="321.1" y="231.1">Depth</text>
</g>
<text font-size="2.8" x="346.6" y="248.1">Depth Assembly</text>
<g font-size="2.2">
<text x="332.6" y="26">REVISIONS</text>
<text x="266.5" y="32.2">ZONE</text>
<text x="278.5" y="32.2">REV</text>
<text x="311.6" y="32.2">DESCRIPTION</text>
<text x="364" y="32.2">DATE</text>
<text x="384.2" y="32.2">APPROVED</text>
<text x="297.7" y="243.4">SIZE</text>
<text x="306.9" y="243.4">FSCM NO.</text>
<text x="335.4" y="243.4">DWG NO.</text>
<text x="395.8" y="243.4">REV</text>
<text x="360" y="253.2">SHEET</text>
</g>
</svg>
